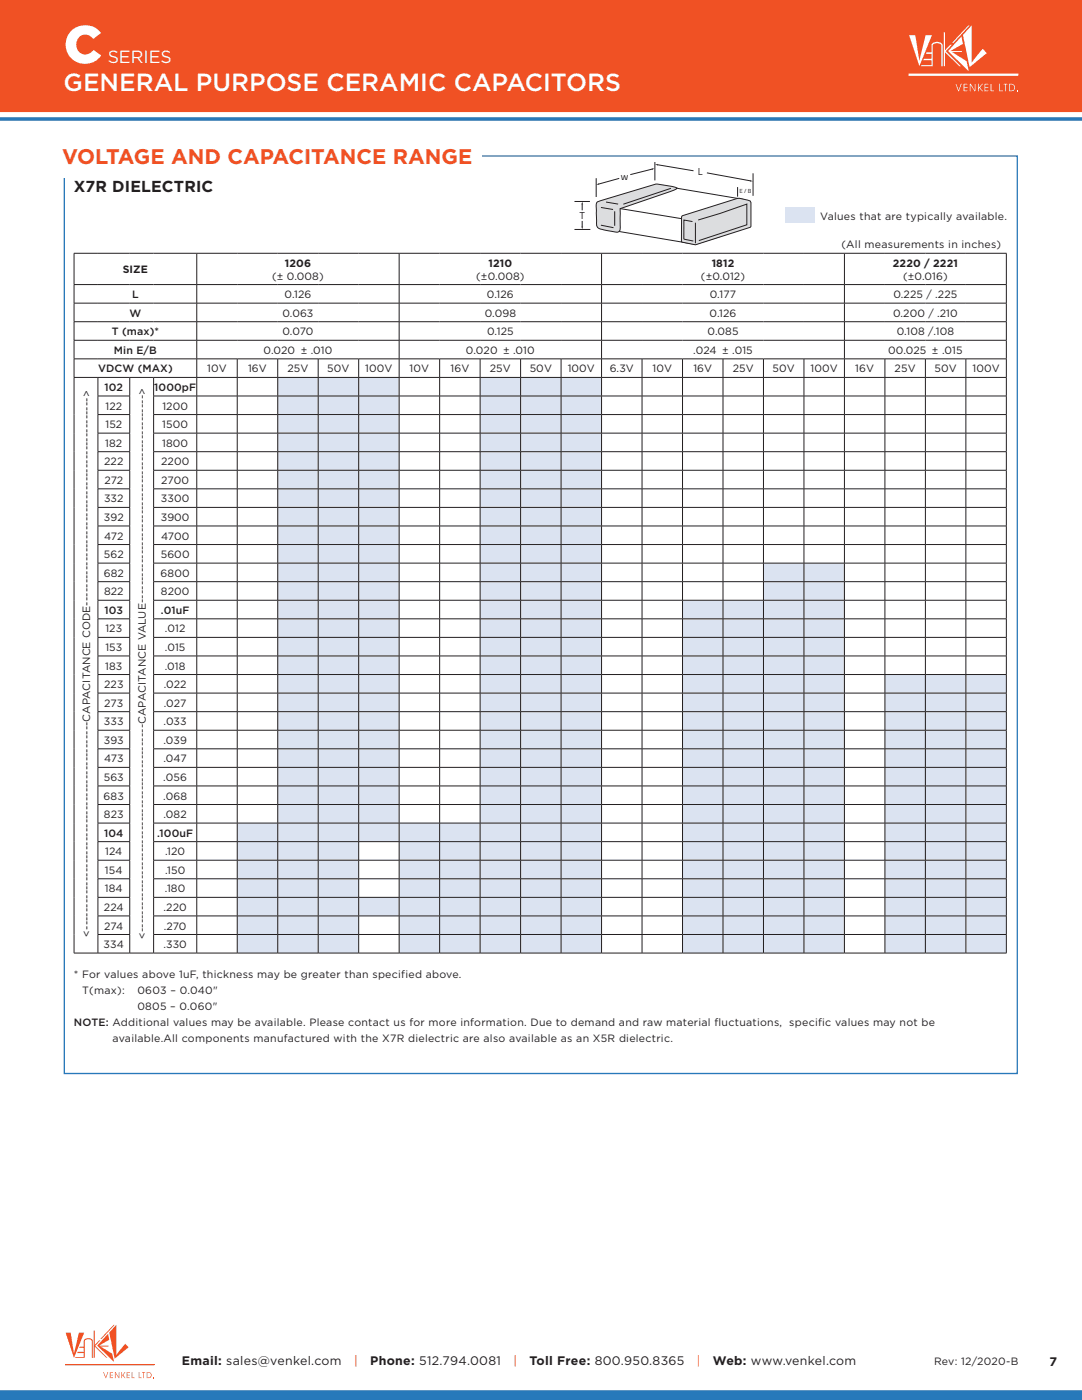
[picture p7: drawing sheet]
<svg xmlns="http://www.w3.org/2000/svg" width="216mm" height="279mm" viewBox="0 0 216 279" stroke-linecap="round" stroke-linejoin="round" font-family="sans-serif">
<path d="M-.1 -.1h216v22.3h-216z" fill="#f05124" stroke="#f05124" stroke-width=".35"/>
<g fill="#f05124">
<path d="M23.2 264.4v6l1.8-2.2 .7 .7-2.8 2.3-1.1-5.3z"/>
<path d="M13.1 266h1l.7 4.1 1-4.1h1l-2 5z"/>
<path d="M21.6 266.2l.2 1.2-2 1.1h1.8v.2h-1.6l2.4 1.5 .4 1.6-3.4-3.3z"/>
<path d="M16.9 267.3a1.04 1.04 0 0 1 1.6 .4v3.3h-.2v-3.3a.83 .83 0 0 0-1.4 0v3.3h-1.9l.1-.2h1.6v-.8h-1.3l.1-.2h1.2v-.8h-.9l.1-.3h.8v-1z"/>
<path d="M18.7 265.5h.2v2.9l.9-.9h.2l-1 1.1 2.4 2.4h-.2l-2.3-2.3v2.3h-.2z"/>
<path d="M22.7 264.4h.2l-2.6 2.8h-.3z"/>
<path d="M20.6 273.8h.1l.4 1.1 .4-1.1h.1l-.5 1.2z"/>
<path d="M21.9 273.8h.6v.2h-.5v.4h.5v.1h-.5v.4h.5v.1h-.6z"/>
<path d="M22.9 273.8h.2l.6 1.1v-1.1h.1v1.2h-.1l-.7-1v1h-.1z"/>
<path d="M24.2 273.8h.1v.7l.7-.7-.4 .6 .4 .6h-.1l-.4-.5-.2 .5h-.1z"/>
<path d="M25.3 273.8h.6v.2h-.5v.4h.5v.1h-.5v.4h.5v.1h-.6z"/>
<path d="M26.3 273.8h.1v1.1h.4v.1h-.5z"/>
<path d="M27.7 273.8h.1v1.1h.4v.1h-.5z"/>
<path d="M28.4 273.8h.6v.2h-.3v1h-.1v-1h-.2z"/>
<path d="M30.6 274.8h.1v.2h-.1z"/>
<path d="M29.3 273.8v1.2a.66 .66 0 0 0 .9-.6 .66 .66 0 0 0-.9-.6zM29.4 274a.52 .52 0 0 1 .7 .4 .52 .52 0 0 1-.7 .5z"/>
</g>
<path d="M13 272.4h17.8" fill="none" stroke="#f05124" stroke-width=".2"/>
<path d="M-.1 277.6h216v1.8h-216z" fill="#2779ba" stroke="#2779ba" stroke-width=".35"/>
<path d="M0 23.8h215.9" fill="none" stroke="#2779ba" stroke-width=".71" stroke-linecap="butt"/>
<g fill="#fff">
<path d="M193.9 5.1v7.4l2.2-2.8 .8 .9-3.4 2.8-1.4-6.4z"/>
<path d="M181.4 7h1.2l.9 5.1 1.2-5.1h1.3l-2.5 6.2z"/>
<path d="M191.8 7.3l.3 1.5-2.5 1.4h2.3v.2h-1.9l2.9 1.8 .4 2-4.1-4z"/>
<path d="M186 8.7a1.3 1.3 0 0 1 2.1 .4v4.1h-.3v-4.1a1.03 1.03 0 0 0-1.7 0v4.1h-2.3v-.2h2.1v-1h-1.7l.2-.3h1.5v-.9h-1.1l.1-.4h1v-1.3z"/>
<path d="M188.3 6.5h.3v3.5l1-1.1h.3l-1.2 1.3 3 3h-.3l-2.8-2.8v2.8h-.3z"/>
<path d="M193.2 5.1h.3l-3.2 3.5h-.3z"/>
<path d="M190.7 16.7h.1l.5 1.3 .4-1.3h.2l-.6 1.5h-.1z"/>
<path d="M192.3 16.7h.7v.2h-.6v.5h.6v.1h-.6v.6h.6v.1h-.7z"/>
<path d="M193.5 16.7h.2l.8 1.3v-1.3h.1v1.5h-.1l-.8-1.3v1.3h-.2z"/>
<path d="M195.1 16.7h.2v.8l.7-.8h.1l-.6 .7 .6 .8h-.2l-.5-.7-.1 .2v.5h-.2z"/>
<path d="M196.4 16.7h.8v.2h-.6v.5h.6v.1h-.6v.6h.6v.1h-.8z"/>
<path d="M197.7 16.7h.1v1.4h.5v.1h-.6z"/>
<path d="M199.4 16.7h.1v1.4h.6v.1h-.7z"/>
<path d="M200.2 16.7h.8v.2h-.3v1.3h-.2v-1.3h-.3z"/>
<path d="M203 17.9h.2v.3h-.2z"/>
<path d="M201.5 16.9a.64 .64 0 0 1 .9 .6 .64 .64 0 0 1-.9 .6zM201.4 16.7v1.5a.82 .82 0 0 0 1.2-.7 .82 .82 0 0 0-1.2-.8z"/>
</g>
<path d="M181.3 14.9h21.9" fill="none" stroke="#fff" stroke-width=".45"/>
<path d="M12.8 31.1h190.2v183.1h-190.2z" fill="none" stroke="#2779ba" stroke-width=".26"/>
<path d="M12.4 26.7h83.6v8.9h-83.6z" fill="#fff"/>
<g fill="#dbe3f1">
<path d="M55.4 75.3h8.1v3.7h-8.1zM63.5 75.3h8.1v3.7h-8.1zM71.6 75.3h8v3.7h-8zM95.8 75.3h8.1v3.7h-8.1zM103.9 75.3h8.1v3.7h-8.1zM112 75.3h8v3.7h-8zM55.4 79h8.1v3.7h-8.1zM63.5 79h8.1v3.7h-8.1zM71.6 79h8v3.7h-8zM95.8 79h8.1v3.7h-8.1zM103.9 79h8.1v3.7h-8.1zM112 79h8v3.7h-8zM55.4 82.7h8.1v3.7h-8.1zM63.5 82.7h8.1v3.7h-8.1zM71.6 82.7h8v3.7h-8zM95.8 82.7h8.1v3.7h-8.1zM103.9 82.7h8.1v3.7h-8.1zM112 82.7h8v3.7h-8zM55.4 86.4h8.1v3.7h-8.1zM63.5 86.4h8.1v3.7h-8.1zM71.6 86.4h8v3.7h-8zM95.8 86.4h8.1v3.7h-8.1zM103.9 86.4h8.1v3.7h-8.1zM112 86.4h8v3.7h-8zM55.4 90.1h8.1v3.8h-8.1zM63.5 90.1h8.1v3.8h-8.1zM71.6 90.1h8v3.8h-8zM95.8 90.1h8.1v3.8h-8.1zM103.9 90.1h8.1v3.8h-8.1zM112 90.1h8v3.8h-8zM55.4 93.9h8.1v3.7h-8.1zM63.5 93.9h8.1v3.7h-8.1zM71.6 93.9h8v3.7h-8zM95.8 93.9h8.1v3.7h-8.1zM103.9 93.9h8.1v3.7h-8.1zM112 93.9h8v3.7h-8zM55.4 97.6h8.1v3.7h-8.1zM63.5 97.6h8.1v3.7h-8.1zM71.6 97.6h8v3.7h-8zM95.8 97.6h8.1v3.7h-8.1zM103.9 97.6h8.1v3.7h-8.1zM112 97.6h8v3.7h-8zM55.4 101.3h8.1v3.7h-8.1zM63.5 101.3h8.1v3.7h-8.1zM71.6 101.3h8v3.7h-8zM95.8 101.3h8.1v3.7h-8.1zM103.9 101.3h8.1v3.7h-8.1zM112 101.3h8v3.7h-8zM55.4 105h8.1v3.7h-8.1zM63.5 105h8.1v3.7h-8.1zM71.6 105h8v3.7h-8zM95.8 105h8.1v3.7h-8.1zM103.9 105h8.1v3.7h-8.1zM112 105h8v3.7h-8zM55.4 108.7h8.1v3.7h-8.1zM63.5 108.7h8.1v3.7h-8.1zM71.6 108.7h8v3.7h-8zM95.8 108.7h8.1v3.7h-8.1zM103.9 108.7h8.1v3.7h-8.1zM112 108.7h8v3.7h-8zM55.4 112.4h8.1v3.7h-8.1zM63.5 112.4h8.1v3.7h-8.1zM71.6 112.4h8v3.7h-8zM95.8 112.4h8.1v3.7h-8.1zM103.9 112.4h8.1v3.7h-8.1zM112 112.4h8v3.7h-8zM152.3 112.4h8.1v3.7h-8.1zM160.4 112.4h8.1v3.7h-8.1zM55.4 116.1h8.1v3.7h-8.1zM63.5 116.1h8.1v3.7h-8.1zM71.6 116.1h8v3.7h-8zM95.8 116.1h8.1v3.7h-8.1zM103.9 116.1h8.1v3.7h-8.1zM112 116.1h8v3.7h-8zM152.3 116.1h8.1v3.7h-8.1zM160.4 116.1h8.1v3.7h-8.1zM55.4 119.8h8.1v3.7h-8.1zM63.5 119.8h8.1v3.7h-8.1zM71.6 119.8h8v3.7h-8zM95.8 119.8h8.1v3.7h-8.1zM103.9 119.8h8.1v3.7h-8.1zM112 119.8h8v3.7h-8zM160.4 119.8h8.1v3.7h-8.1zM55.4 123.5h8.1v3.7h-8.1zM63.5 123.5h8.1v3.7h-8.1zM71.6 123.5h8v3.7h-8zM95.8 123.5h8.1v3.7h-8.1zM103.9 123.5h8.1v3.7h-8.1zM112 123.5h8v3.7h-8zM160.4 123.5h8.1v3.7h-8.1zM55.4 127.2h8.1v3.7h-8.1zM63.5 127.2h8.1v3.7h-8.1zM71.6 127.2h8v3.7h-8zM95.8 127.2h8.1v3.7h-8.1zM103.9 127.2h8.1v3.7h-8.1zM112 127.2h8v3.7h-8zM160.4 127.2h8.1v3.7h-8.1zM55.4 130.9h8.1v3.7h-8.1zM63.5 130.9h8.1v3.7h-8.1zM71.6 130.9h8v3.7h-8zM95.8 130.9h8.1v3.7h-8.1zM103.9 130.9h8.1v3.7h-8.1zM112 130.9h8v3.7h-8zM160.4 130.9h8.1v3.7h-8.1zM55.4 134.6h8.1v3.7h-8.1zM63.5 134.6h8.1v3.7h-8.1zM71.6 134.6h8v3.7h-8zM95.8 134.6h8.1v3.7h-8.1zM103.9 134.6h8.1v3.7h-8.1zM112 134.6h8v3.7h-8zM160.4 134.6h8.1v3.7h-8.1zM176.6 134.6h8.1v3.7h-8.1zM184.7 134.6h8v3.7h-8zM192.7 134.6h8.1v3.7h-8.1zM55.4 138.3h8.1v3.7h-8.1zM63.5 138.3h8.1v3.7h-8.1zM71.6 138.3h8v3.7h-8zM95.8 138.3h8.1v3.7h-8.1zM103.9 138.3h8.1v3.7h-8.1zM112 138.3h8v3.7h-8zM160.4 138.3h8.1v3.7h-8.1zM176.6 138.3h8.1v3.7h-8.1zM184.7 138.3h8v3.7h-8zM192.7 138.3h8.1v3.7h-8.1zM55.4 142h8.1v3.7h-8.1zM63.5 142h8.1v3.7h-8.1zM71.6 142h8v3.7h-8zM95.8 142h8.1v3.7h-8.1zM103.9 142h8.1v3.7h-8.1zM112 142h8v3.7h-8zM160.4 142h8.1v3.7h-8.1zM176.6 142h8.1v3.7h-8.1zM184.7 142h8v3.7h-8zM192.7 142h8.1v3.7h-8.1zM55.4 145.7h8.1v3.7h-8.1zM63.5 145.7h8.1v3.7h-8.1zM71.6 145.7h8v3.7h-8zM95.8 145.7h8.1v3.7h-8.1zM103.9 145.7h8.1v3.7h-8.1zM112 145.7h8v3.7h-8zM160.4 145.7h8.1v3.7h-8.1zM176.6 145.7h8.1v3.7h-8.1zM184.7 145.7h8v3.7h-8zM192.7 145.7h8.1v3.7h-8.1zM55.4 149.4h8.1v3.7h-8.1zM63.5 149.4h8.1v3.7h-8.1zM71.6 149.4h8v3.7h-8zM95.8 149.4h8.1v3.7h-8.1zM103.9 149.4h8.1v3.7h-8.1zM112 149.4h8v3.7h-8zM160.4 149.4h8.1v3.7h-8.1zM176.6 149.4h8.1v3.7h-8.1zM184.7 149.4h8v3.7h-8zM192.7 149.4h8.1v3.7h-8.1zM55.4 153.1h8.1v3.8h-8.1zM63.5 153.1h8.1v3.8h-8.1zM71.6 153.1h8v3.8h-8zM95.8 153.1h8.1v3.8h-8.1zM103.9 153.1h8.1v3.8h-8.1zM112 153.1h8v3.8h-8zM160.4 153.1h8.1v3.8h-8.1zM176.6 153.1h8.1v3.8h-8.1zM184.7 153.1h8v3.8h-8zM192.7 153.1h8.1v3.8h-8.1zM55.4 156.9h8.1v3.7h-8.1zM63.5 156.9h8.1v3.7h-8.1zM71.6 156.9h8v3.7h-8zM95.8 156.9h8.1v3.7h-8.1zM103.9 156.9h8.1v3.7h-8.1zM112 156.9h8v3.7h-8zM160.4 156.9h8.1v3.7h-8.1zM176.6 156.9h8.1v3.7h-8.1zM184.7 156.9h8v3.7h-8zM192.7 156.9h8.1v3.7h-8.1zM55.4 160.6h8.1v3.7h-8.1zM63.5 160.6h8.1v3.7h-8.1zM71.6 160.6h8v3.7h-8zM95.8 160.6h8.1v3.7h-8.1zM103.9 160.6h8.1v3.7h-8.1zM112 160.6h8v3.7h-8zM160.4 160.6h8.1v3.7h-8.1zM176.6 160.6h8.1v3.7h-8.1zM184.7 160.6h8v3.7h-8zM192.7 160.6h8.1v3.7h-8.1zM47.3 164.3h8.1v3.7h-8.1zM55.4 164.3h8.1v3.7h-8.1zM63.5 164.3h8.1v3.7h-8.1zM71.6 164.3h8v3.7h-8zM160.4 164.3h8.1v3.7h-8.1zM176.6 164.3h8.1v3.7h-8.1zM184.7 164.3h8v3.7h-8zM192.7 164.3h8.1v3.7h-8.1zM47.3 168h8.1v3.7h-8.1zM55.4 168h8.1v3.7h-8.1zM63.5 168h8.1v3.7h-8.1zM160.4 168h8.1v3.7h-8.1zM176.6 168h8.1v3.7h-8.1zM184.7 168h8v3.7h-8zM192.7 168h8.1v3.7h-8.1zM47.3 171.7h8.1v3.7h-8.1zM55.4 171.7h8.1v3.7h-8.1zM63.5 171.7h8.1v3.7h-8.1zM160.4 171.7h8.1v3.7h-8.1zM176.6 171.7h8.1v3.7h-8.1zM184.7 171.7h8v3.7h-8zM192.7 171.7h8.1v3.7h-8.1zM47.3 175.4h8.1v3.7h-8.1zM55.4 175.4h8.1v3.7h-8.1zM63.5 175.4h8.1v3.7h-8.1zM160.4 175.4h8.1v3.7h-8.1zM176.6 175.4h8.1v3.7h-8.1zM184.7 175.4h8v3.7h-8zM192.7 175.4h8.1v3.7h-8.1zM47.3 179.1h8.1v3.7h-8.1zM55.4 179.1h8.1v3.7h-8.1zM63.5 179.1h8.1v3.7h-8.1zM71.6 179.1h8v3.7h-8zM160.4 179.1h8.1v3.7h-8.1zM176.6 179.1h8.1v3.7h-8.1zM184.7 179.1h8v3.7h-8zM192.7 179.1h8.1v3.7h-8.1zM47.3 182.8h8.1v3.7h-8.1zM55.4 182.8h8.1v3.7h-8.1zM63.5 182.8h8.1v3.7h-8.1zM160.4 182.8h8.1v3.7h-8.1zM176.6 182.8h8.1v3.7h-8.1zM184.7 182.8h8v3.7h-8zM192.7 182.8h8.1v3.7h-8.1zM47.3 186.5h8.1v3.7h-8.1zM55.4 186.5h8.1v3.7h-8.1zM63.5 186.5h8.1v3.7h-8.1zM160.4 186.5h8.1v3.7h-8.1zM176.6 186.5h8.1v3.7h-8.1zM184.7 186.5h8v3.7h-8zM192.7 186.5h8.1v3.7h-8.1z"/>
<path d="M136.2 119.8h8.1v3.7h-8.1zM144.3 119.8h8v3.7h-8zM152.3 119.8h8.1v3.7h-8.1zM136.2 123.5h8.1v3.7h-8.1zM144.3 123.5h8v3.7h-8zM152.3 123.5h8.1v3.7h-8.1zM136.2 127.2h8.1v3.7h-8.1zM144.3 127.2h8v3.7h-8zM152.3 127.2h8.1v3.7h-8.1zM136.2 130.9h8.1v3.7h-8.1zM144.3 130.9h8v3.7h-8zM152.3 130.9h8.1v3.7h-8.1zM136.2 134.6h8.1v3.7h-8.1zM144.3 134.6h8v3.7h-8zM152.3 134.6h8.1v3.7h-8.1zM136.2 138.3h8.1v3.7h-8.1zM144.3 138.3h8v3.7h-8zM152.3 138.3h8.1v3.7h-8.1zM136.2 142h8.1v3.7h-8.1zM144.3 142h8v3.7h-8zM152.3 142h8.1v3.7h-8.1zM136.2 145.7h8.1v3.7h-8.1zM144.3 145.7h8v3.7h-8zM152.3 145.7h8.1v3.7h-8.1zM136.2 149.4h8.1v3.7h-8.1zM144.3 149.4h8v3.7h-8zM152.3 149.4h8.1v3.7h-8.1zM136.2 153.1h8.1v3.8h-8.1zM144.3 153.1h8v3.8h-8zM152.3 153.1h8.1v3.8h-8.1zM136.2 156.9h8.1v3.7h-8.1zM144.3 156.9h8v3.7h-8zM152.3 156.9h8.1v3.7h-8.1zM136.2 160.6h8.1v3.7h-8.1zM144.3 160.6h8v3.7h-8zM152.3 160.6h8.1v3.7h-8.1zM79.6 164.3h8.1v3.7h-8.1zM87.7 164.3h8.1v3.7h-8.1zM95.8 164.3h8.1v3.7h-8.1zM103.9 164.3h8.1v3.7h-8.1zM112 164.3h8v3.7h-8zM136.2 164.3h8.1v3.7h-8.1zM144.3 164.3h8v3.7h-8zM152.3 164.3h8.1v3.7h-8.1zM79.6 168h8.1v3.7h-8.1zM87.7 168h8.1v3.7h-8.1zM95.8 168h8.1v3.7h-8.1zM103.9 168h8.1v3.7h-8.1zM112 168h8v3.7h-8zM136.2 168h8.1v3.7h-8.1zM144.3 168h8v3.7h-8zM152.3 168h8.1v3.7h-8.1zM79.6 171.7h8.1v3.7h-8.1zM87.7 171.7h8.1v3.7h-8.1zM95.8 171.7h8.1v3.7h-8.1zM103.9 171.7h8.1v3.7h-8.1zM112 171.7h8v3.7h-8zM136.2 171.7h8.1v3.7h-8.1zM144.3 171.7h8v3.7h-8zM152.3 171.7h8.1v3.7h-8.1zM79.6 175.4h8.1v3.7h-8.1zM87.7 175.4h8.1v3.7h-8.1zM95.8 175.4h8.1v3.7h-8.1zM103.9 175.4h8.1v3.7h-8.1zM112 175.4h8v3.7h-8zM136.2 175.4h8.1v3.7h-8.1zM144.3 175.4h8v3.7h-8zM152.3 175.4h8.1v3.7h-8.1zM79.6 179.1h8.1v3.7h-8.1zM87.7 179.1h8.1v3.7h-8.1zM95.8 179.1h8.1v3.7h-8.1zM103.9 179.1h8.1v3.7h-8.1zM112 179.1h8v3.7h-8zM136.2 179.1h8.1v3.7h-8.1zM144.3 179.1h8v3.7h-8zM152.3 179.1h8.1v3.7h-8.1zM79.6 182.8h8.1v3.7h-8.1zM87.7 182.8h8.1v3.7h-8.1zM95.8 182.8h8.1v3.7h-8.1zM103.9 182.8h8.1v3.7h-8.1zM112 182.8h8v3.7h-8zM136.2 182.8h8.1v3.7h-8.1zM144.3 182.8h8v3.7h-8zM152.3 182.8h8.1v3.7h-8.1zM79.6 186.5h8.1v3.7h-8.1zM87.7 186.5h8.1v3.7h-8.1zM95.8 186.5h8.1v3.7h-8.1zM103.9 186.5h8.1v3.7h-8.1zM112 186.5h8v3.7h-8zM136.2 186.5h8.1v3.7h-8.1zM144.3 186.5h8v3.7h-8zM152.3 186.5h8.1v3.7h-8.1z"/>
</g>
<g fill="none" stroke="#231f20" stroke-width=".2">
<path d="M14.7 50.5h186.1M14.7 56.8h186.1M14.8 50.6v6.1M14.8 56.8v3.7M39.3 50.6v6.1M39.3 56.8v3.7M79.6 50.6v6.1M79.6 56.8v3.7M120 50.6v6.1M120 56.8v3.7M168.5 50.6v6.1M168.5 56.8v3.7"/>
<path d="M200.8 50.6v6.1M200.8 56.8v3.7M14.7 60.5h186.1M14.7 64.2h186.1M14.7 67.9h186.1M14.7 71.6h186.1M14.7 75.3h186.1M14.8 60.5v3.7M14.8 64.2v3.7M14.8 68v3.6M14.8 71.7v3.6M14.8 75.4v114.8"/>
<path d="M19.5 79h6.4M19.5 75.4v3.6M19.5 79.1v3.6M25.9 75.4v3.6M25.9 79.1v3.6M30.6 79h170.2M30.7 75.4v3.6M30.7 79.1v3.6M39.3 60.5v3.7M39.3 64.2v3.7M39.3 68v3.6M39.3 71.7v3.6"/>
<path d="M39.3 75.4v3.6M39.3 79.1v3.6M47.3 71.7v3.6M47.3 75.4v3.6M47.3 79.1v3.6M55.4 71.7v3.6M55.4 75.4v3.6M55.4 79.1v3.6M63.5 71.7v3.6M63.5 75.4v3.6M63.5 79.1v3.6M71.6 71.7v3.6"/>
<path d="M71.6 75.4v3.6M71.6 79.1v3.6M79.6 60.5v3.7M79.6 64.2v3.7M79.6 68v3.6M79.6 71.7v3.6M79.6 75.4v3.6M79.6 79.1v3.6M87.7 71.7v3.6M87.7 75.4v3.6M87.7 79.1v3.6M95.8 71.7v3.6"/>
<path d="M95.8 75.4v3.6M95.8 79.1v3.6M103.9 71.7v3.6M103.9 75.4v3.6M103.9 79.1v3.6M112 71.7v3.6M112 75.4v3.6M112 79.1v3.6M120 60.5v3.7M120 64.2v3.7M120 68v3.6M120 71.7v3.6"/>
<path d="M120 75.4v3.6M120 79.1v3.6M128.1 71.7v3.6M128.1 75.4v3.6M128.1 79.1v3.6M136.2 71.7v3.6M136.2 75.4v3.6M136.2 79.1v3.6M144.3 71.7v3.6M144.3 75.4v3.6M144.3 79.1v3.6M152.3 71.7v3.6"/>
<path d="M152.3 75.4v3.6M152.3 79.1v3.6M160.4 71.7v3.6M160.4 75.4v3.6M160.4 79.1v3.6M168.5 60.5v3.7M168.5 64.2v3.7M168.5 68v3.6M168.5 71.7v3.6M168.5 75.4v3.6M168.5 79.1v3.6M176.6 71.7v3.6"/>
<path d="M176.6 75.4v3.6M176.6 79.1v3.6M184.7 71.7v3.6M184.7 75.4v3.6M184.7 79.1v3.6M192.7 71.7v3.6M192.7 75.4v3.6M192.7 79.1v3.6M200.8 60.5v3.7M200.8 64.2v3.7M200.8 68v3.6M200.8 71.7v3.6"/>
<path d="M200.8 75.4v3.6M200.8 79.1v3.6M19.5 82.7h6.4M19.5 86.4h6.4M19.5 90.1h6.4M19.5 93.9h6.4M19.5 97.6h6.4M19.5 82.8v3.6M19.5 86.5v3.6M19.5 90.2v3.6M19.5 93.9v3.6M19.5 97.6v3.6"/>
<path d="M25.9 82.8v3.6M25.9 86.5v3.6M25.9 90.2v3.6M25.9 93.9v3.6M25.9 97.6v3.6M30.6 86.4h170.2M30.6 90.1h170.2M30.6 97.6h170.2M30.7 86.5v3.6M30.7 90.2v3.6l170.1 .1M30.7 93.9v3.6M30.7 97.6v3.6"/>
<path d="M39.3 82.8v3.6M39.3 86.5v3.6M39.3 90.2v3.6M39.3 93.9v3.6M39.3 97.6v3.6M47.3 82.8v3.6M47.3 86.5v3.6M47.3 90.2v3.6M47.3 93.9v3.6M47.3 97.6v3.6M55.4 82.8v3.6M55.4 86.5v3.6"/>
<path d="M55.4 90.2v3.6M55.4 93.9v3.6M55.4 97.6v3.6M63.5 82.8v3.6M63.5 86.5v3.6M63.5 90.2v3.6M63.5 93.9v3.6M63.5 97.6v3.6M71.6 82.8v3.6M71.6 86.5v3.6M71.6 90.2v3.6M71.6 93.9v3.6"/>
<path d="M71.6 97.6v3.6M79.6 82.8v3.6M79.6 86.5v3.6M79.6 90.2v3.6M79.6 93.9v3.6M79.6 97.6v3.6M87.7 82.8v3.6M87.7 86.5v3.6M87.7 90.2v3.6M87.7 93.9v3.6M87.7 97.6v3.6M95.8 82.8v3.6"/>
<path d="M95.8 86.5v3.6M95.8 90.2v3.6M95.8 93.9v3.6M95.8 97.6v3.6M103.9 82.8v3.6M103.9 86.5v3.6M103.9 90.2v3.6M103.9 93.9v3.6M103.9 97.6v3.6M112 82.8v3.6M112 86.5v3.6M112 90.2v3.6"/>
<path d="M112 93.9v3.6M112 97.6v3.6M120 82.8v3.6M120 86.5v3.6M120 90.2v3.6M120 93.9v3.6M120 97.6v3.6M128.1 82.8v3.6M128.1 86.5v3.6M128.1 90.2v3.6M128.1 93.9v3.6M128.1 97.6v3.6"/>
<path d="M136.2 82.8v3.6M136.2 86.5v3.6M136.2 90.2v3.6M136.2 93.9v3.6M136.2 97.6v3.6M144.3 82.8v3.6M144.3 86.5v3.6M144.3 90.2v3.6M144.3 93.9v3.6M144.3 97.6v3.6M152.3 82.8v3.6M152.3 86.5v3.6"/>
<path d="M152.3 90.2v3.6M152.3 93.9v3.6M152.3 97.6v3.6M160.4 82.8v3.6M160.4 86.5v3.6M160.4 90.2v3.6M160.4 93.9v3.6M160.4 97.6v3.6M168.5 82.8v3.6M168.5 86.5v3.6M168.5 90.2v3.6M168.5 93.9v3.6"/>
<path d="M168.5 97.6v3.6M176.6 82.8v3.6M176.6 86.5v3.6M176.6 90.2v3.6M176.6 93.9v3.6M176.6 97.6v3.6M184.7 82.8v3.6M184.7 86.5v3.6M184.7 90.2v3.6M184.7 93.9v3.6M184.7 97.6v3.6M192.7 82.8v3.6"/>
<path d="M192.7 86.5v3.6M192.7 90.2v3.6M192.7 93.9v3.6M192.7 97.6v3.6M200.8 82.8v3.6M200.8 86.5v3.6M200.8 90.2v3.6M200.8 93.9v3.6M200.8 97.6v3.6M200.8 82.7l-170.1 .1v3.6M19.5 101.3h6.4M19.5 105h6.4"/>
<path d="M19.5 108.7h6.4M19.5 112.4h6.4M19.5 116.1h6.4M19.5 119.8h6.4M19.5 101.3v3.6M19.5 105v3.6M19.5 108.7v3.6M19.5 112.4v3.6M19.5 116.1v3.6M19.5 119.8v3.7M25.9 101.3v3.6M25.9 105v3.6"/>
<path d="M25.9 108.7v3.6M25.9 112.4v3.6M25.9 116.1v3.6M25.9 119.8v3.7M30.6 101.3h170.2M30.6 105h170.2M30.6 112.4h170.2M30.6 116.1h170.2M30.7 101.3v3.6M30.7 105v3.6M30.7 112.4v3.6M30.7 116.1v3.6l170.1 .1"/>
<path d="M30.7 119.8v3.7M39.3 101.3v3.6M39.3 105v3.6M39.3 108.7v3.6M39.3 112.4v3.6M39.3 116.1v3.6M39.3 119.8v3.7M47.3 101.3v3.6M47.3 105v3.6M47.3 108.7v3.6M47.3 112.4v3.6M47.3 116.1v3.6"/>
<path d="M47.3 119.8v3.7M55.4 101.3v3.6M55.4 105v3.6M55.4 108.7v3.6M55.4 112.4v3.6M55.4 116.1v3.6M55.4 119.8v3.7M63.5 101.3v3.6M63.5 105v3.6M63.5 108.7v3.6M63.5 112.4v3.6M63.5 116.1v3.6"/>
<path d="M63.5 119.8v3.7M71.6 101.3v3.6M71.6 105v3.6M71.6 108.7v3.6M71.6 112.4v3.6M71.6 116.1v3.6M71.6 119.8v3.7M79.6 101.3v3.6M79.6 105v3.6M79.6 108.7v3.6M79.6 112.4v3.6M79.6 116.1v3.6"/>
<path d="M79.6 119.8v3.7M87.7 101.3v3.6M87.7 105v3.6M87.7 108.7v3.6M87.7 112.4v3.6M87.7 116.1v3.6M87.7 119.8v3.7M95.8 101.3v3.6M95.8 105v3.6M95.8 108.7v3.6M95.8 112.4v3.6M95.8 116.1v3.6"/>
<path d="M95.8 119.8v3.7M103.9 101.3v3.6M103.9 105v3.6M103.9 108.7v3.6M103.9 112.4v3.6M103.9 116.1v3.6M103.9 119.8v3.7M112 101.3v3.6M112 105v3.6M112 108.7v3.6M112 112.4v3.6M112 116.1v3.6"/>
<path d="M112 119.8v3.7M120 101.3v3.6M120 105v3.6M120 108.7v3.6M120 112.4v3.6M120 116.1v3.6M120 119.8v3.7M128.1 101.3v3.6M128.1 105v3.6M128.1 108.7v3.6M128.1 112.4v3.6M128.1 116.1v3.6"/>
<path d="M128.1 119.8v3.7M136.2 101.3v3.6M136.2 105v3.6M136.2 108.7v3.6M136.2 112.4v3.6M136.2 116.1v3.6M136.2 119.8v3.7M144.3 101.3v3.6M144.3 105v3.6M144.3 108.7v3.6M144.3 112.4v3.6M144.3 116.1v3.6"/>
<path d="M144.3 119.8v3.7M152.3 101.3v3.6M152.3 105v3.6M152.3 108.7v3.6M152.3 112.4v3.6M152.3 116.1v3.6M152.3 119.8v3.7M160.4 101.3v3.6M160.4 105v3.6M160.4 108.7v3.6M160.4 112.4v3.6M160.4 116.1v3.6"/>
<path d="M160.4 119.8v3.7M168.5 101.3v3.6M168.5 105v3.6M168.5 108.7v3.6M168.5 112.4v3.6M168.5 116.1v3.6M168.5 119.8v3.7M176.6 101.3v3.6M176.6 105v3.6M176.6 108.7v3.6M176.6 112.4v3.6M176.6 116.1v3.6"/>
<path d="M176.6 119.8v3.7M184.7 101.3v3.6M184.7 105v3.6M184.7 108.7v3.6M184.7 112.4v3.6M184.7 116.1v3.6M184.7 119.8v3.7M192.7 101.3v3.6M192.7 105v3.6M192.7 108.7v3.6M192.7 112.4v3.6M192.7 116.1v3.6"/>
<path d="M192.7 119.8v3.7M200.8 101.3v3.6M200.8 105v3.6M200.8 108.7v3.6M200.8 112.4v3.6M200.8 116.1v3.6M200.8 119.8v3.7M200.8 108.7h-170.1v3.6M19.5 123.5h6.4M19.5 127.2h6.4M19.5 130.9h6.4M19.5 134.6h6.4"/>
<path d="M19.5 138.3h6.4M19.5 123.5v3.7M19.5 127.2v3.7M19.5 131v3.6M19.5 134.7v3.6M19.5 138.4v3.6M25.9 123.5v3.7M25.9 127.2v3.7M25.9 131v3.6M25.9 134.7v3.6M25.9 138.4v3.6M30.6 123.5h170.2"/>
<path d="M30.6 127.2h170.2M30.6 130.9h170.2M30.6 138.3h170.2M30.7 123.5v3.7M30.7 127.2v3.7M30.7 131v3.6M30.7 138.4v3.6M39.3 123.5v3.7M39.3 127.2v3.7M39.3 131v3.6M39.3 134.7v3.6M39.3 138.4v3.6"/>
<path d="M47.3 123.5v3.7M47.3 127.2v3.7M47.3 131v3.6M47.3 134.7v3.6M47.3 138.4v3.6M55.4 123.5v3.7M55.4 127.2v3.7M55.4 131v3.6M55.4 134.7v3.6M55.4 138.4v3.6M63.5 123.5v3.7M63.5 127.2v3.7"/>
<path d="M63.5 131v3.6M63.5 134.7v3.6M63.5 138.4v3.6M71.6 123.5v3.7M71.6 127.2v3.7M71.6 131v3.6M71.6 134.7v3.6M71.6 138.4v3.6M79.6 123.5v3.7M79.6 127.2v3.7M79.6 131v3.6M79.6 134.7v3.6"/>
<path d="M79.6 138.4v3.6M87.7 123.5v3.7M87.7 127.2v3.7M87.7 131v3.6M87.7 134.7v3.6M87.7 138.4v3.6M95.8 123.5v3.7M95.8 127.2v3.7M95.8 131v3.6M95.8 134.7v3.6M95.8 138.4v3.6M103.9 123.5v3.7"/>
<path d="M103.9 127.2v3.7M103.9 131v3.6M103.9 134.7v3.6M103.9 138.4v3.6M112 123.5v3.7M112 127.2v3.7M112 131v3.6M112 134.7v3.6M112 138.4v3.6M120 123.5v3.7M120 127.2v3.7M120 131v3.6"/>
<path d="M120 134.7v3.6M120 138.4v3.6M128.1 123.5v3.7M128.1 127.2v3.7M128.1 131v3.6M128.1 134.7v3.6M128.1 138.4v3.6M136.2 123.5v3.7M136.2 127.2v3.7M136.2 131v3.6M136.2 134.7v3.6M136.2 138.4v3.6"/>
<path d="M144.3 123.5v3.7M144.3 127.2v3.7M144.3 131v3.6M144.3 134.7v3.6M144.3 138.4v3.6M152.3 123.5v3.7M152.3 127.2v3.7M152.3 131v3.6M152.3 134.7v3.6M152.3 138.4v3.6M160.4 123.5v3.7M160.4 127.2v3.7"/>
<path d="M160.4 131v3.6M160.4 134.7v3.6M160.4 138.4v3.6M168.5 123.5v3.7M168.5 127.2v3.7M168.5 131v3.6M168.5 134.7v3.6M168.5 138.4v3.6M176.6 123.5v3.7M176.6 127.2v3.7M176.6 131v3.6M176.6 134.7v3.6"/>
<path d="M176.6 138.4v3.6M184.7 123.5v3.7M184.7 127.2v3.7M184.7 131v3.6M184.7 134.7v3.6M184.7 138.4v3.6M192.7 123.5v3.7M192.7 127.2v3.7M192.7 131v3.6M192.7 134.7v3.6M192.7 138.4v3.6M200.8 123.5v3.7"/>
<path d="M200.8 127.2v3.7M200.8 131v3.6M200.8 134.7v3.6M200.8 138.4v3.6M200.8 134.6l-170.1 .1v3.6M19.5 142h6.4M19.5 145.7h6.4M19.5 149.4h6.4M19.5 153.1h6.4M19.5 156.9h6.4M19.5 142.1v3.6M19.5 145.8v3.6"/>
<path d="M19.5 149.5v3.6M19.5 153.2v3.6M19.5 156.9v3.6M25.9 142.1v3.6M25.9 145.8v3.6M25.9 149.5v3.6M25.9 153.2v3.6M25.9 156.9v3.6M30.6 142h170.2M30.6 149.4h170.2M30.6 153.1h170.2M30.6 156.9h170.2"/>
<path d="M30.7 142.1v3.6h170.1M30.7 145.8v3.6M30.7 149.5v3.6M30.7 153.2v3.6M30.7 156.9v3.6M39.3 142.1v3.6M39.3 145.8v3.6M39.3 149.5v3.6M39.3 153.2v3.6M39.3 156.9v3.6M47.3 142.1v3.6M47.3 145.8v3.6"/>
<path d="M47.3 149.5v3.6M47.3 153.2v3.6M47.3 156.9v3.6M55.4 142.1v3.6M55.4 145.8v3.6M55.4 149.5v3.6M55.4 153.2v3.6M55.4 156.9v3.6M63.5 142.1v3.6M63.5 145.8v3.6M63.5 149.5v3.6M63.5 153.2v3.6"/>
<path d="M63.5 156.9v3.6M71.6 142.1v3.6M71.6 145.8v3.6M71.6 149.5v3.6M71.6 153.2v3.6M71.6 156.9v3.6M79.6 142.1v3.6M79.6 145.8v3.6M79.6 149.5v3.6M79.6 153.2v3.6M79.6 156.9v3.6M87.7 142.1v3.6"/>
<path d="M87.7 145.8v3.6M87.7 149.5v3.6M87.7 153.2v3.6M87.7 156.9v3.6M95.8 142.1v3.6M95.8 145.8v3.6M95.8 149.5v3.6M95.8 153.2v3.6M95.8 156.9v3.6M103.9 142.1v3.6M103.9 145.8v3.6M103.9 149.5v3.6"/>
<path d="M103.9 153.2v3.6M103.9 156.9v3.6M112 142.1v3.6M112 145.8v3.6M112 149.5v3.6M112 153.2v3.6M112 156.9v3.6M120 142.1v3.6M120 145.8v3.6M120 149.5v3.6M120 153.2v3.6M120 156.9v3.6"/>
<path d="M128.1 142.1v3.6M128.1 145.8v3.6M128.1 149.5v3.6M128.1 153.2v3.6M128.1 156.9v3.6M136.2 142.1v3.6M136.2 145.8v3.6M136.2 149.5v3.6M136.2 153.2v3.6M136.2 156.9v3.6M144.3 142.1v3.6M144.3 145.8v3.6"/>
<path d="M144.3 149.5v3.6M144.3 153.2v3.6M144.3 156.9v3.6M152.3 142.1v3.6M152.3 145.8v3.6M152.3 149.5v3.6M152.3 153.2v3.6M152.3 156.9v3.6M160.4 142.1v3.6M160.4 145.8v3.6M160.4 149.5v3.6M160.4 153.2v3.6"/>
<path d="M160.4 156.9v3.6M168.5 142.1v3.6M168.5 145.8v3.6M168.5 149.5v3.6M168.5 153.2v3.6M168.5 156.9v3.6M176.6 142.1v3.6M176.6 145.8v3.6M176.6 149.5v3.6M176.6 153.2v3.6M176.6 156.9v3.6M184.7 142.1v3.6"/>
<path d="M184.7 145.8v3.6M184.7 149.5v3.6M184.7 153.2v3.6M184.7 156.9v3.6M192.7 142.1v3.6M192.7 145.8v3.6M192.7 149.5v3.6M192.7 153.2v3.6M192.7 156.9v3.6M200.8 142.1v3.6M200.8 145.8v3.6M200.8 149.5v3.6"/>
<path d="M200.8 153.2v3.6M200.8 156.9v3.6M19.5 160.6h6.4M19.5 164.3h6.4M19.5 168h6.4M19.5 171.7h6.4M19.5 175.4h6.4M19.5 179.1h6.4M19.5 160.6v3.6M19.5 164.3v3.6M19.5 168v3.6M19.5 171.7v3.6"/>
<path d="M19.5 175.4v3.6M19.5 179.1v3.6M25.9 160.6v3.6M25.9 164.3v3.6M25.9 168v3.6M25.9 171.7v3.6M25.9 175.4v3.6M25.9 179.1v3.6M30.6 164.3h170.2M30.6 168h170.2M30.6 175.4h170.2M30.6 179.1h170.2"/>
<path d="M30.7 164.3v3.6M30.7 168v3.6l170.1 .1M30.7 171.7v3.6M30.7 175.4v3.6M30.7 179.1v3.6M39.3 160.6v3.6M39.3 164.3v3.6M39.3 168v3.6M39.3 171.7v3.6M39.3 175.4v3.6M39.3 179.1v3.6M47.3 160.6v3.6"/>
<path d="M47.3 164.3v3.6M47.3 168v3.6M47.3 171.7v3.6M47.3 175.4v3.6M47.3 179.1v3.6M55.4 160.6v3.6M55.4 164.3v3.6M55.4 168v3.6M55.4 171.7v3.6M55.4 175.4v3.6M55.4 179.1v3.6M63.5 160.6v3.6"/>
<path d="M63.5 164.3v3.6M63.5 168v3.6M63.5 171.7v3.6M63.5 175.4v3.6M63.5 179.1v3.6M71.6 160.6v3.6M71.6 164.3v3.6M71.6 168v3.6M71.6 171.7v3.6M71.6 175.4v3.6M71.6 179.1v3.6M79.6 160.6v3.6"/>
<path d="M79.6 164.3v3.6M79.6 168v3.6M79.6 171.7v3.6M79.6 175.4v3.6M79.6 179.1v3.6M87.7 160.6v3.6M87.7 164.3v3.6M87.7 168v3.6M87.7 171.7v3.6M87.7 175.4v3.6M87.7 179.1v3.6M95.8 160.6v3.6"/>
<path d="M95.8 164.3v3.6M95.8 168v3.6M95.8 171.7v3.6M95.8 175.4v3.6M95.8 179.1v3.6M103.9 160.6v3.6M103.9 164.3v3.6M103.9 168v3.6M103.9 171.7v3.6M103.9 175.4v3.6M103.9 179.1v3.6M112 160.6v3.6"/>
<path d="M112 164.3v3.6M112 168v3.6M112 171.7v3.6M112 175.4v3.6M112 179.1v3.6M120 160.6v3.6M120 164.3v3.6M120 168v3.6M120 171.7v3.6M120 175.4v3.6M120 179.1v3.6M128.1 160.6v3.6"/>
<path d="M128.1 164.3v3.6M128.1 168v3.6M128.1 171.7v3.6M128.1 175.4v3.6M128.1 179.1v3.6M136.2 160.6v3.6M136.2 164.3v3.6M136.2 168v3.6M136.2 171.7v3.6M136.2 175.4v3.6M136.2 179.1v3.6M144.3 160.6v3.6"/>
<path d="M144.3 164.3v3.6M144.3 168v3.6M144.3 171.7v3.6M144.3 175.4v3.6M144.3 179.1v3.6M152.3 160.6v3.6M152.3 164.3v3.6M152.3 168v3.6M152.3 171.7v3.6M152.3 175.4v3.6M152.3 179.1v3.6M160.4 160.6v3.6"/>
<path d="M160.4 164.3v3.6M160.4 168v3.6M160.4 171.7v3.6M160.4 175.4v3.6M160.4 179.1v3.6M168.5 160.6v3.6M168.5 164.3v3.6M168.5 168v3.6M168.5 171.7v3.6M168.5 175.4v3.6M168.5 179.1v3.6M176.6 160.6v3.6"/>
<path d="M176.6 164.3v3.6M176.6 168v3.6M176.6 171.7v3.6M176.6 175.4v3.6M176.6 179.1v3.6M184.7 160.6v3.6M184.7 164.3v3.6M184.7 168v3.6M184.7 171.7v3.6M184.7 175.4v3.6M184.7 179.1v3.6M192.7 160.6v3.6"/>
<path d="M192.7 164.3v3.6M192.7 168v3.6M192.7 171.7v3.6M192.7 175.4v3.6M192.7 179.1v3.6M200.8 160.6v3.6M200.8 164.3v3.6M200.8 168v3.6M200.8 171.7v3.6M200.8 175.4v3.6M200.8 179.1v3.6M200.8 160.6h-170.1v3.6"/>
<path d="M14.7 190.2h186.1M19.5 182.8h6.4M19.5 186.5h6.4M19.5 182.8v3.7M19.5 186.5v3.7M25.9 182.8v3.7M25.9 186.5v3.7M30.6 182.8h170.2M30.7 182.8v3.7M39.3 182.8v3.7M39.3 186.5v3.7M47.3 182.8v3.7"/>
<path d="M47.3 186.5v3.7M55.4 182.8v3.7M55.4 186.5v3.7M63.5 182.8v3.7M63.5 186.5v3.7M71.6 182.8v3.7M71.6 186.5v3.7M79.6 182.8v3.7M79.6 186.5v3.7M87.7 182.8v3.7M87.7 186.5v3.7M95.8 182.8v3.7"/>
<path d="M95.8 186.5v3.7M103.9 182.8v3.7M103.9 186.5v3.7M112 182.8v3.7M112 186.5v3.7M120 182.8v3.7M120 186.5v3.7M128.1 182.8v3.7M128.1 186.5v3.7M136.2 182.8v3.7M136.2 186.5v3.7M144.3 182.8v3.7"/>
<path d="M144.3 186.5v3.7M152.3 182.8v3.7M152.3 186.5v3.7M160.4 182.8v3.7M160.4 186.5v3.7M168.5 182.8v3.7M168.5 186.5v3.7M176.6 182.8v3.7M176.6 186.5v3.7M184.7 182.8v3.7M184.7 186.5v3.7M192.7 182.8v3.7"/>
<path d="M192.7 186.5v3.7M200.8 182.8v3.7M200.8 186.5v3.7M200.8 186.5h-170.1v3.7"/>
</g>
<path d="M139.9 47.1l6.6-2.1 .1 .3-6.7 2.1z" fill="#dcdddf"/>
<path d="M139.9 47.1l6.6-2.1 .1 .3-6.7 2.1z" fill="none" stroke="#231f20" stroke-width=".2"/>
<path d="M139.9 44.9l6.7-2v.2l-6.7 2.1z" fill="#dcdddf"/>
<path d="M139.9 44.9l6.7-2v.2l-6.7 2.1z" fill="none" stroke="#231f20" stroke-width=".2"/>
<path d="M139.9 46l6.6-2.1 .1 .3-6.7 2.1z" fill="#dcdddf"/>
<path d="M135 37.6l13.3 2.2M123.5 46.2l15.2 2.6M123.7 41.6l15 2.5M139.9 46l6.6-2.1 .1 .3-6.7 2.1zM143.7 47.2l-5 1.6" fill="none" stroke="#231f20" stroke-width=".2"/>
<path d="M119.1 40.4l.6-.3 11.2-3.4 3.2 .5 1 .3-.2 .3-1.2 .5-10 3.3 .1 3.4a.9 .9 0 0 1-.2 1.1 .9 .9 0 0 1-1.1 .2l-1.8-.4a1.49 1.49 0 0 1-1.7-1.8v-3.2z" fill="#dcdddf"/>
<path d="M133.9 37.6l-9.5 3.2M119.1 40.4l.6-.3 11.2-3.4 3.2 .5 1 .3-.2 .3-1.2 .5-10 3.3 .1 3.4a.9 .9 0 0 1-.2 1.1 .9 .9 0 0 1-1.1 .2l-1.8-.4a1.49 1.49 0 0 1-1.7-1.8v-3.2zM119.9 44.9l2.5 .5M119.9 41.4l2.4 .4M120.9 40.3l2.4 .4M122.7 42.2v2.9" fill="none" stroke="#231f20" stroke-width=".2"/>
<path d="M136.1 43.1l11-3.5h.4l1.7 .3 .5 .2 .1 .3v4.8l-.1 .2-10.9 3.5-2.7-.6-.1-.1z" fill="#dcdddf"/>
<path d="M119 35.6v3.7M130.7 32.3v3.7M141.1 34.5l8.7 1.6M147.2 37.3v2M150.3 34.6v4.5M136.1 43.1l11-3.5h.4l1.7 .3 .5 .2 .1 .3v4.8l-.1 .2-10.9 3.5-2.7-.6-.1-.1zM138.2 44.2l-1.7-.3v3.8l1.8 .4M139.3 43.9l4.4-1.3 5.3-1.9v4.2l-9.5 3.1" fill="none" stroke="#231f20" stroke-width=".2"/>
<path d="M149.7 35.9l.6 .3-.7 .1 .2-.2z" fill="#231f20"/>
<path d="M131.1 32.9l7.3 1.2" fill="none" stroke="#231f20" stroke-width=".2"/>
<path d="M130.7 32.8l.6-.1-.1 .2v.2z" fill="#231f20"/>
<path d="M123.6 35.6l-4.2 1.2" fill="none" stroke="#231f20" stroke-width=".2"/>
<path d="M119 36.9l.5-.4-.1 .2 .2 .2z" fill="#231f20"/>
<path d="M130.2 33.7l-4.4 1.2" fill="none" stroke="#231f20" stroke-width=".2"/>
<path d="M130 33.6h.6l-.5 .3 .1-.2z" fill="#231f20"/>
<path d="M116.2 44.1v1.2" fill="none" stroke="#231f20" stroke-width=".2"/>
<path d="M116 45.2l.2 .1 .2-.1-.2 .6z" fill="#231f20"/>
<path d="M114.6 45.8h3.2M116.2 40.7v1.3" fill="none" stroke="#231f20" stroke-width=".2"/>
<path d="M116.2 40.2l.2 .6-.2-.1-.2 .1z" fill="#231f20"/>
<path d="M114.6 40.2h3.1M138.8 44.4v4.1" fill="none" stroke="#231f20" stroke-width=".2"/>
<path d="M156.7 41.5h5.9v3h-5.9z" fill="#dbe3f1"/>
<text font-size="10.6" fill="#fff" x="12.7" y="12.6">C</text>
<text font-size="4.9" fill="#fff" x="12.7" y="18.2">GENERAL PURPOSE CERAMIC CAPACITORS</text>
<text font-size="4.2" fill="#f05124" x="12.4" y="32.8">VOLTAGE AND CAPACITANCE RANGE</text>
<text font-size="3.5" fill="#fff" x="21.5" y="12.6">SERIES</text>
<text font-size="3.2" fill="#231f20" x="14.7" y="38.4">X7R DIELECTRIC</text>
<g font-size="2.5" fill="#231f20">
<text x="36.3" y="272.4">Email: sales@venkel.com</text>
<text x="73.9" y="272.4">Phone: 512.794.0081</text>
<text x="105.7" y="272.4">Toll Free: 800.950.8365</text>
<text x="142.3" y="272.4">Web: www.venkel.com</text>
<text x="209.4" y="272.6">7</text>
</g>
<g font-size="2.5" fill="#f05124">
<text x="70.6" y="272.4">|</text>
<text x="102.4" y="272.4">|</text>
<text x="139.1" y="272.4">|</text>
</g>
<g font-size="2.1" fill="#231f20">
<text x="163.7" y="43.8">Values that are typically available.</text>
<text x="56.8" y="53.2">1206</text>
<text x="97.5" y="53.2">1210</text>
<text x="142" y="53.2">1812</text>
<text x="167.9" y="49.5">(All measurements in inches)</text>
<text x="178.2" y="53.2">2220 / 2221</text>
<text x="24.5" y="54.5">SIZE</text>
<text x="26.4" y="59.5">L</text>
<text x="54.3" y="55.8">(± 0.008)</text>
<text x="56.8" y="59.5">0.126</text>
<text x="95" y="55.8">(±0.008)</text>
<text x="97.2" y="59.5">0.126</text>
<text x="139.9" y="55.8">(±0.012)</text>
<text x="141.6" y="59.5">0.177</text>
<text x="178.3" y="59.5">0.225 / .225</text>
<text x="180.2" y="55.8">(±0.016)</text>
<text x="25.8" y="63.2">W</text>
<text x="56.4" y="63.2">0.063</text>
<text x="96.7" y="63.2">0.098</text>
<text x="141.6" y="63.2">0.126</text>
<text x="178.2" y="63.2">0.200 / .210</text>
<text x="22.3" y="66.9">T (max)*</text>
<text x="22.7" y="70.6">Min E/B</text>
<text x="52.6" y="70.6">0.020 ± .010</text>
<text x="56.4" y="66.9">0.070</text>
<text x="93" y="70.6">0.020 ± .010</text>
<text x="97.2" y="66.9">0.125</text>
<text x="138.3" y="70.6">.024 ± .015</text>
<text x="141.2" y="66.9">0.085</text>
<text x="177.2" y="70.6">00.025 ± .015</text>
<text x="178.9" y="66.9">0.108 /.108</text>
<text x="19.6" y="74.3">VDCW (MAX)</text>
<text x="41.4" y="74.3">10V</text>
<text x="49.5" y="74.3">16V</text>
<text x="57.4" y="74.3">25V</text>
<text x="65.3" y="74.3">50V</text>
<text x="72.9" y="74.3">100V</text>
<text x="81.7" y="74.3">10V</text>
<text x="89.9" y="74.3">16V</text>
<text x="97.7" y="74.3">25V</text>
<text x="105.7" y="74.3">50V</text>
<text x="113.3" y="74.3">100V</text>
<text x="121.7" y="74.3">6.3V</text>
<text x="130.2" y="74.3">10V</text>
<text x="138.4" y="74.3">16V</text>
<text x="146.2" y="74.3">25V</text>
<text x="154.2" y="74.3">50V</text>
<text x="161.7" y="74.3">100V</text>
<text x="170.7" y="74.3">16V</text>
<text x="178.5" y="74.3">25V</text>
<text x="186.5" y="74.3">50V</text>
<text x="194.1" y="74.3">100V</text>
<text x="20.9" y="78">102</text>
<text x="21" y="81.7">122</text>
<text x="30.8" y="78">1000pF</text>
<text x="32.4" y="81.7">1200</text>
<text x="21" y="89.1">182</text>
<text x="21" y="85.4">152</text>
<text x="32.4" y="89.1">1800</text>
<text x="32.4" y="85.4">1500</text>
<text x="20.8" y="92.8">222</text>
<text x="32.1" y="92.8">2200</text>
<text x="20.8" y="100.3">332</text>
<text x="20.8" y="96.6">272</text>
<text x="32.1" y="100.3">3300</text>
<text x="32.2" y="96.6">2700</text>
<text x="20.7" y="104">392</text>
<text x="20.8" y="107.7">472</text>
<text x="32.1" y="104">3900</text>
<text x="32.1" y="107.7">4700</text>
<text x="20.7" y="111.4">562</text>
<text x="32.1" y="111.4">5600</text>
<text x="20.7" y="115.1">682</text>
<text x="20.8" y="118.8">822</text>
<text x="32.1" y="115.1">6800</text>
<text x="32.1" y="118.8">8200</text>
<text x="20.9" y="122.5">103</text>
<text x="32.1" y="122.5">.01uF</text>
<text x="21" y="129.9">153</text>
<text x="21" y="126.2">123</text>
<text x="32.9" y="129.9">.015</text>
<text x="32.9" y="126.2">.012</text>
<text x="20.8" y="137.3">223</text>
<text x="21" y="133.6">183</text>
<text x="32.7" y="137.3">.022</text>
<text x="32.9" y="133.6">.018</text>
<text x="20.8" y="141">273</text>
<text x="32.7" y="141">.027</text>
<text x="20.7" y="148.4">393</text>
<text x="20.7" y="144.7">333</text>
<text x="32.6" y="148.4">.039</text>
<text x="32.6" y="144.7">.033</text>
<text x="20.7" y="155.9">563</text>
<text x="20.8" y="152.1">473</text>
<text x="32.6" y="155.9">.056</text>
<text x="32.6" y="152.1">.047</text>
<text x="20.7" y="159.6">683</text>
<text x="32.6" y="159.6">.068</text>
<text x="20.7" y="163.3">823</text>
<text x="20.8" y="167">104</text>
<text x="31.4" y="167">.100uF</text>
<text x="32.6" y="163.3">.082</text>
<text x="21" y="170.7">124</text>
<text x="32.9" y="170.7">.120</text>
<text x="20.9" y="178.1">184</text>
<text x="20.9" y="174.4">154</text>
<text x="32.9" y="178.1">.180</text>
<text x="32.9" y="174.4">.150</text>
<text x="20.7" y="181.8">224</text>
<text x="20.8" y="185.5">274</text>
<text x="32.6" y="181.8">.220</text>
<text x="32.7" y="185.5">.270</text>
<text x="18" y="186.9" transform="rotate(-90 18 186.9)">&lt;-----------------------------------------------CAPACITANCE CODE-----------------------------------------------&gt;</text>
<text x="20.7" y="189.2">334</text>
<text x="29.1" y="187.4" transform="rotate(-90 29.1 187.4)">&lt;-----------------------------------------------CAPACITANCE VALUE-----------------------------------------------&gt;</text>
<text x="32.6" y="189.2">.330</text>
<text x="14.7" y="195.2">* For values above 1uF, thickness may be greater than specified above.</text>
<text x="16.4" y="198.4">T(max):</text>
<text x="27.4" y="198.4">0603 – 0.040&quot;</text>
<text x="27.4" y="201.6">0805 – 0.060&quot;</text>
<text x="14.7" y="204.8">NOTE: Additional values may be available. Please contact us for more information. Due to demand and raw material fluctuations, specific values may not be</text>
<text x="22.5" y="207.9">available.All components manufactured with the X7R dielectric are also available as an X5R dielectric.</text>
<text x="186.4" y="272.5">Rev: 12/2020-B</text>
</g>
<g font-size="2" fill="#231f20">
<text x="123.9" y="35.9">w</text>
<text x="139.2" y="34.8">L</text>
<text x="115.7" y="43.8">T</text>
</g>
<text font-size="1.2" fill="#231f20" x="147.6" y="38.4">E/B</text>
</svg>
